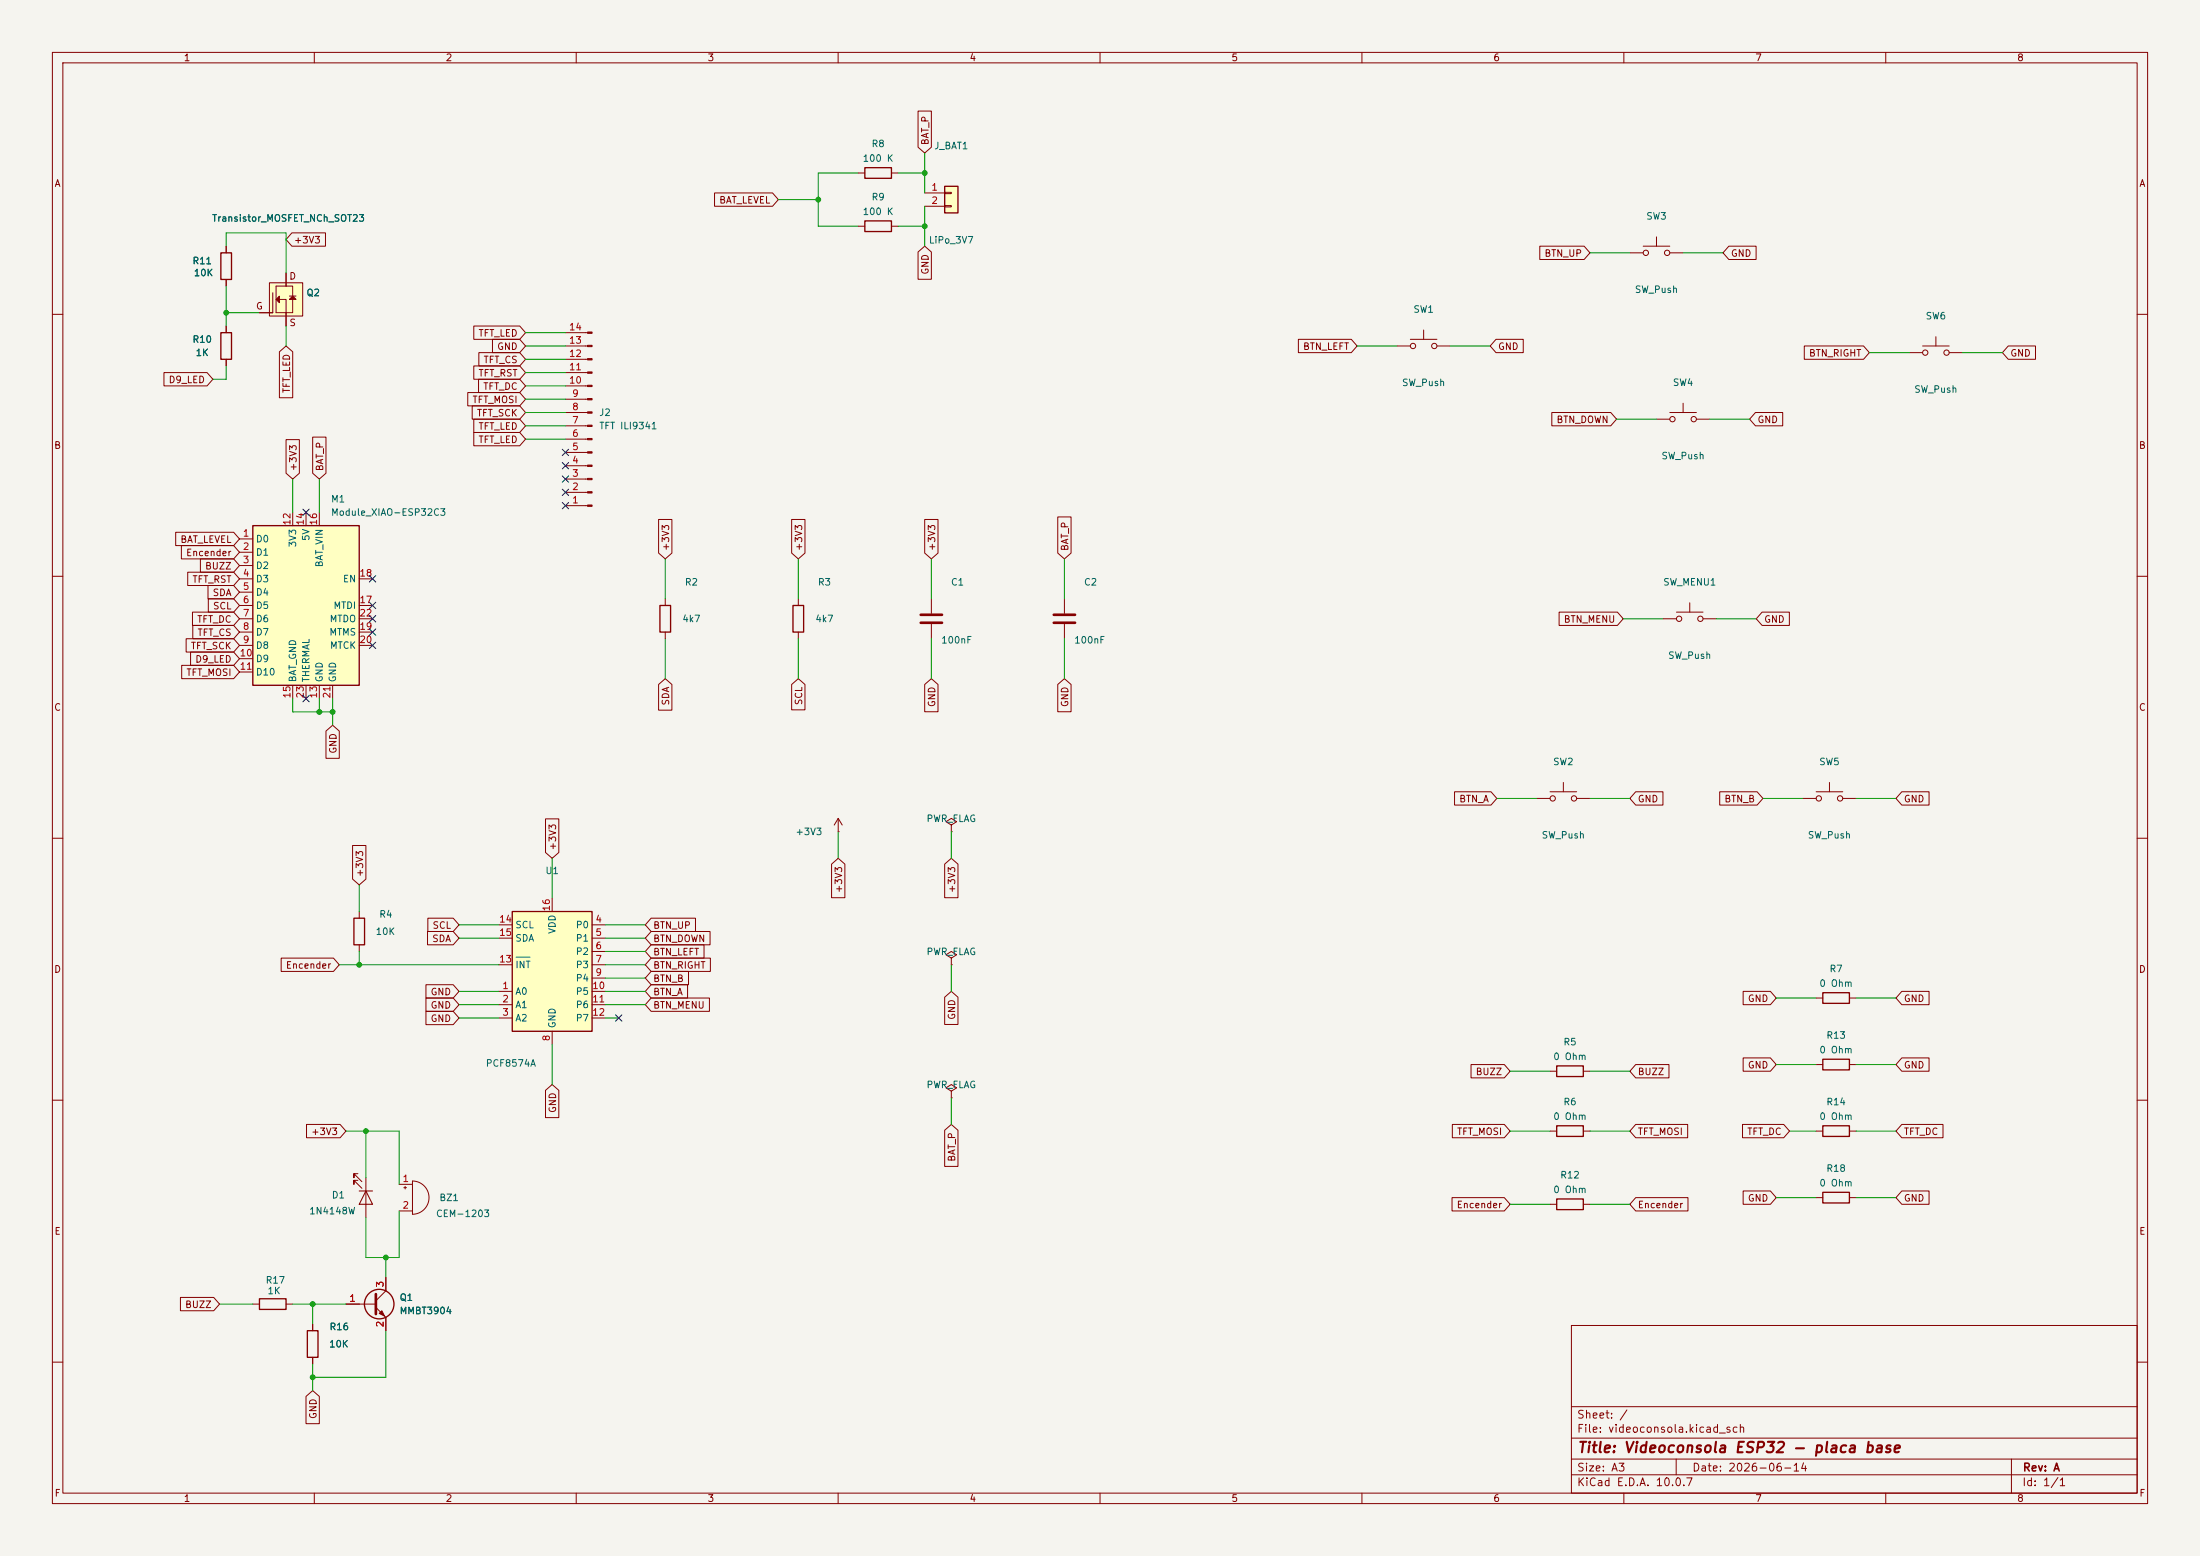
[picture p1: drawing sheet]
<svg xmlns="http://www.w3.org/2000/svg" width="420mm" height="297mm" viewBox="0 0 420 297" stroke-linecap="round" stroke-linejoin="round" font-family="sans-serif">
<path d="M0 0h420v297h-420z" fill="#f5f4ef" stroke="#f5f4ef" stroke-width=".19"/>
<g fill="none" stroke="#840000" stroke-width=".19">
<path d="M10 10h400v277h-400zM12 12h396v273h-396zM60 10v2M110 10v2M160 10v2M210 10v2M260 10v2M310 10v2M360 10v2M163.8 33h1.3M170.2 33h1.2M163.8 43.2h1.3"/>
<path d="M170.2 43.2h1.2M10 60h2M107.9 78.7h4.3M107.9 76.2h4.3M107.9 73.7h4.3M107.9 71.1h4.3M107.9 68.6h4.3M107.9 66h4.3M107.9 63.5h4.3M408 60h2M107.9 96.5h4.3M107.9 94h4.3"/>
<path d="M107.9 91.4h4.3M107.9 88.9h4.3M107.9 86.4h4.3M107.9 83.8h4.3M107.9 81.3h4.3M10 110h2M127 114.3v1.3M152.4 114.3v1.3M177.8 114.3v2.8M177.8 119.1v2.8M408 110h2M127 120.7v1.2"/>
<path d="M152.4 120.7v1.2M10 160h2M160 158.8h.1M160 156.2l-.7 1.3M160 156.2l.8 1.3M160 156.2v2.6M181.6 157.5l1-.7-1-.6-1 .6 1 .7v1.3M181.6 158.8h.1M408 160h2M10 210h2M408 210h2M300 253h108v32h-108z"/>
<path d="M10 260h2M300 278.5h108M300 274.5h108M300 268.5h108M320 278.5v3M384 278.5v6.5M408 260h2M60 285v2M110 285v2M160 285v2M210 285v2M260 285v2"/>
<path d="M300 281.5h108M310 285v2M360 285v2"/>
</g>
<path d="M165.1 32h5.1v2h-5.1zM165.1 42.2h5.1v2h-5.1zM126 115.6h2v5.1h-2zM151.4 115.6h2v5.1h-2z" fill="none" stroke="#840000" stroke-width=".25"/>
<g fill="#840000" stroke="#840000" stroke-width=".19">
<path d="M112.2 96.4h.8v.2h-.8z"/>
<path d="M112.2 93.9h.8v.2h-.8z"/>
<path d="M112.2 91.3h.8v.3h-.8z"/>
<path d="M112.2 88.8h.8v.2h-.8z"/>
<path d="M112.2 86.2h.8v.3h-.8z"/>
<path d="M112.2 83.7h.8v.2h-.8z"/>
<path d="M112.2 81.2h.8v.2h-.8z"/>
<path d="M112.2 78.6h.8v.3h-.8z"/>
<path d="M112.2 76.1h.8v.2h-.8z"/>
<path d="M112.2 73.5h.8v.3h-.8z"/>
<path d="M112.2 71h.8v.2h-.8z"/>
<path d="M112.2 68.5h.8v.2h-.8z"/>
<path d="M112.2 65.9h.8v.3h-.8z"/>
<path d="M112.2 63.4h.8v.2h-.8z"/>
</g>
<path d="M175.8 117.3h4M175.8 118.9h4" fill="none" stroke="#840000" stroke-width=".51"/>
<path d="M180.3 35.6h2.6v5h-2.6z" fill="#ffffc2"/>
<path d="M180.3 35.6h2.6v5h-2.6z" fill="none" stroke="#840000" stroke-width=".25"/>
<path d="M176.5 36.8h3.8M176.5 39.4h3.8M180.3 36.7h1.3v.3h-1.3zM180.3 39.2h1.3v.3h-1.3z" fill="none" stroke="#840000" stroke-width=".19"/>
<path d="M97.8 174h15.2v22.9h-15.2z" fill="#ffffc2"/>
<path d="M97.8 174h15.2v22.9h-15.2z" fill="none" stroke="#840000" stroke-width=".25"/>
<g fill="none" stroke="#840000" stroke-width=".19">
<path d="M95.2 176.5h2.6M95.2 179.1h2.6M105.4 171.5v2.5M113 176.5h2.6M113 179.1h2.6M95.2 189.2h2.6M95.2 191.8h2.6M95.2 194.3h2.6M95.2 184.2h2.6M105.4 196.9v2.5M113 189.2h2.6M113 191.8h2.6"/>
<path d="M113 194.3h2.6M113 181.6h2.6M113 184.2h2.6M113 186.7h2.6"/>
</g>
<path d="M98.5 182.7h2.7" fill="none" stroke="#006464" stroke-width=".19"/>
<path d="M48.3 100.3h20.3v30.5h-20.3z" fill="#ffffc2"/>
<path d="M42.2 63.5h2v5.1h-2zM48.3 100.3h20.3v30.5h-20.3zM67.6 175.3h2v5h-2z" fill="none" stroke="#840000" stroke-width=".25"/>
<g fill="none" stroke="#840000" stroke-width=".19">
<path d="M311.1 48.3h2.6M313.7 47h5.1M316.2 45.2v1.8M318.8 48.3h2.5M43.2 62.2v1.3M43.2 68.6v1.3M266.7 66h2.5M269.2 64.8h5.1M271.8 63v1.8M274.3 66h2.6M318.8 78.7h5M321.3 77v1.7"/>
<path d="M364.5 67.3h2.5M367 66h5.1M369.6 64.3v1.7M372.1 67.3h2.5M55.9 97.8v2.5M58.4 97.8v2.5M61 97.8v2.5M316.2 80h2.6M323.8 80h2.6M45.7 102.9h2.6M45.7 105.4h2.6M45.7 108h2.6"/>
<path d="M45.7 110.5h2.6M45.7 113h2.6M45.7 115.6h2.6M45.7 118.1h2.6M68.6 110.5h2.5M68.6 115.6h2.5M68.6 118.1h2.5M203.2 114.3v2.8M203.2 119.1v2.8M317.5 118.1h2.5M320 116.8h5.1M322.6 115.1v1.7"/>
<path d="M325.1 118.1h2.6M45.7 120.7h2.6M45.7 123.2h2.6M45.7 125.7h2.6M45.7 128.3h2.6M55.9 130.8v2.6M58.4 130.8v2.6M61 130.8v2.6M63.5 130.8v2.6M68.6 120.7h2.5M68.6 123.2h2.5M68.6 174v1.3"/>
<path d="M68.6 180.3v1.3M181.6 182.9l1-.7-1-.6-1 .6 1 .7v1.3M181.6 184.2h.1"/>
<circle cx="314.2" cy="48.3" r=".51"/>
<circle cx="318.3" cy="48.3" r=".51"/>
<circle cx="269.7" cy="66" r=".51"/>
<circle cx="273.8" cy="66" r=".51"/>
<circle cx="367.5" cy="67.3" r=".51"/>
<circle cx="371.6" cy="67.3" r=".51"/>
<circle cx="319.3" cy="80" r=".51"/>
<circle cx="323.3" cy="80" r=".51"/>
<circle cx="320.5" cy="118.1" r=".51"/>
<circle cx="324.6" cy="118.1" r=".51"/>
</g>
<path d="M201.2 117.3h4M201.2 118.9h4" fill="none" stroke="#840000" stroke-width=".51"/>
<path d="M51.4 54h6.4v6.3h-6.4z" fill="#ffffc2"/>
<g fill="none" stroke="#840000" stroke-width=".19">
<path d="M136.4 36.8h11.1l1.1 1.3-1.1 1.3h-11.1zM175.3 21.2h2.5v6.9l-1.3 1.1-1.2-1.1zM43.2 47v1.3M43.2 53.3v1.3M51.4 54h6.4v6.3h-6.4zM52.1 55.9v3.8h-2.6M52.7 57.2h1.9v2.5M54.6 54.6h1.3v5.1h-1.3M54.6 54.6h-1.9v5.1h1.9M54.6 52.1v2.5M54.6 59.7v2.5M55.2 56.5h1.3"/>
<path d="M55.7 44.4h6.4v2.6h-6.4l-1.1-1.3zM175.3 48.1l1.2-1.1 1.3 1.1v5.2h-2.5zM293.9 47h8.5l1.1 1.3-1.1 1.2h-8.5zM330 47h5.2v2.5h-5.2l-1.1-1.2zM31.3 71.1h8.2l1.1 1.3-1.1 1.3h-8.2zM43.2 62.2v1.3M43.2 68.6v1.3M53.3 67.2l1.3-1.2 1.3 1.2v8.7h-2.6zM89.3 74.9h9.9l1.1 1.3-1.1 1.3h-9.9zM90.1 77.5h9.1l1.1 1.2-1.1 1.3h-9.1zM90.4 62.2h8.8l1.1 1.3-1.1 1.3h-8.8zM90.4 69.8h8.8l1.1 1.3-1.1 1.3h-8.8z"/>
<path d="M91.4 72.4h7.8l1.1 1.3-1.1 1.2h-7.8zM91.4 67.3h7.8l1.1 1.3-1.1 1.3h-7.8zM94 64.8h5.2l1.1 1.2-1.1 1.3h-5.2zM247.9 64.8h10.1l1.1 1.2-1.1 1.3h-10.1zM285.6 64.8h5.2v2.5h-5.2l-1.1-1.3zM296.2 78.7h11.3l1.1 1.3-1.1 1.3h-11.3zM335.1 78.7h5.2v2.6h-5.2l-1.1-1.3zM344.4 66h11.4l1.1 1.3-1.1 1.3h-11.4zM383.4 66h5.2v2.6h-5.2l-1.1-1.3zM54.6 83.9h2.6v6.4l-1.3 1.1-1.3-1.1zM59.7 83.4h2.5v6.9l-1.2 1.1-1.3-1.1zM90.4 82.5h8.8l1.1 1.3-1.1 1.3h-8.8z"/>
<path d="M90.4 80h8.8l1.1 1.3-1.1 1.3h-8.8zM125.7 99.2h2.6v6.4l-1.3 1.1-1.3-1.1zM151.1 99.2h2.6v6.4l-1.3 1.1-1.3-1.1zM176.5 99.2h2.6v6.4l-1.3 1.1-1.3-1.1zM201.9 98.7h2.6v6.9l-1.3 1.1-1.3-1.1zM33.5 101.6h11.1l1.1 1.3-1.1 1.2h-11.1zM34.6 104.1h10l1.1 1.3-1.1 1.3h-10zM35.8 109.2h8.8l1.1 1.3-1.1 1.3h-8.8zM36.7 116.8h7.9l1.1 1.3-1.1 1.3h-7.9zM36.8 119.4h7.8l1.1 1.3-1.1 1.2h-7.8zM38.3 106.7h6.3l1.1 1.3-1.1 1.2h-6.3zM39.7 111.8h4.9l1.1 1.2-1.1 1.3h-4.9z"/>
<path d="M39.8 114.3h4.8l1.1 1.3-1.1 1.2h-4.8zM297.6 116.8h11.2l1.1 1.3-1.1 1.3h-11.2zM336.4 116.8h5.2v2.6h-5.2l-1.1-1.3zM34.7 127h9.9l1.1 1.3-1.1 1.2h-9.9zM35.5 121.9h9.1l1.1 1.3-1.1 1.3h-9.1zM36.4 124.5h8.2l1.1 1.2-1.1 1.3h-8.2zM62.2 139.5l1.3-1.1 1.3 1.1v5.2h-2.6zM125.7 130.7l1.3-1.2 1.3 1.2v4.9h-2.6zM151.1 130.7l1.3-1.2 1.3 1.2v4.8h-2.6zM176.5 130.7l1.3-1.2 1.3 1.2v5.2h-2.6zM201.9 130.7l1.3-1.2 1.3 1.2v5.2h-2.6zM104.1 156.3h2.6v6.4l-1.3 1.1-1.3-1.1z"/>
<path d="M277.7 151.1h6.9l1.1 1.3-1.1 1.3h-6.9zM293.4 152.4h2.5M295.9 151.1h5.1M298.4 149.4v1.7M301 152.4h2.5M312.3 151.1h5.2v2.6h-5.2l-1.2-1.3zM328.3 151.1h7.1l1.1 1.3-1.1 1.3h-7.1zM344.2 152.4h2.5M346.7 151.1h5.1M349.2 149.4v1.7M351.8 152.4h2.5M363.1 151.1h5.2v2.6h-5.2l-1.2-1.3z"/>
<path d="M67.3 161.4h2.6v6.4l-1.3 1.1-1.3-1.1zM81.6 177.8h4.9l1.1 1.3-1.1 1.2h-4.9zM81.7 175.3h4.8l1.1 1.2-1.1 1.3h-4.8zM124.3 177.8h11.3v2.5h-11.3l-1.1-1.2zM124.3 175.3h8.5v2.5h-8.5l-1.1-1.3zM158.7 164.9l1.3-1.1 1.3 1.1v6.5h-2.6zM180.3 164.9l1.3-1.1 1.3 1.1v6.5h-2.6zM53.7 182.9h10l1.1 1.3-1.1 1.2h-10zM81.3 190.5h5.2l1.1 1.3-1.1 1.2h-5.2zM81.3 193h5.2l1.1 1.3-1.1 1.3h-5.2zM81.3 188h5.2l1.1 1.2-1.1 1.3h-5.2zM124.3 180.3h10.1v2.6h-10.1l-1.1-1.3z"/>
<path d="M124.3 190.5h11.1v2.5h-11.1l-1.1-1.2zM124.3 188h7v2.5h-7l-1.1-1.3zM124.3 185.4h7.1v2.6h-7.1l-1.1-1.3zM124.3 182.9h11.3v2.5h-11.3l-1.1-1.2zM180.3 190.3l1.3-1.1 1.3 1.1v5.2h-2.6zM332.8 189.2h5.2l1.1 1.3-1.1 1.3h-5.2zM346.7 190.5h1.3M353.1 190.5h1.2M363.1 189.2h5.2v2.6h-5.2l-1.2-1.3zM58.5 214.6h6.4l1.1 1.3-1.1 1.3h-6.4zM104.1 208.1l1.3-1.1 1.3 1.1v5.2h-2.6zM180.3 215.7l1.3-1.1 1.3 1.1v6.9h-2.6z"/>
<path d="M181.6 208.3l1-.7-1-.6-1 .6 1 .7v1.3M181.6 209.6h.1M277.3 214.6h9.9l1.1 1.3-1.1 1.3h-9.9zM280.8 203.2h6.4l1.1 1.3-1.1 1.2h-6.4zM295.9 215.9h1.3M295.9 204.5h1.3M302.3 215.9h1.2M302.3 204.5h1.2M312.3 214.6h9.9v2.6h-9.9l-1.2-1.3zM312.3 203.2h6.3v2.5h-6.3l-1.2-1.2zM332.7 214.6h7.8l1.1 1.3-1.1 1.3h-7.8zM332.8 201.9h5.2l1.1 1.3-1.1 1.3h-5.2z"/>
<path d="M346.7 215.9h1.3M346.7 203.2h1.3M353.1 215.9h1.2M353.1 203.2h1.2M363.1 214.6h7.8v2.6h-7.8l-1.2-1.3zM363.1 201.9h5.2v2.6h-5.2l-1.2-1.3zM68.3 224h-.7v.8v-.8l1.5 1.6M68.3 225.3h-.7v.8v-.8l1.5 1.5M69.8 224.8v7.6M76.2 226.1h2.5M76.2 231.1h2.5M77.1 226.7h.5"/>
<path d="M77.3 226.4v.5M78.7 225.4a3.2 3.2 0 0 1 3.2 3.2 3.2 3.2 0 0 1-3.2 3.2zM277.2 228.6h10l1.1 1.3-1.1 1.2h-10zM295.9 229.9h1.3M302.3 229.9h1.2M312.3 228.6h9.9v2.5h-9.9l-1.2-1.2zM332.8 227.3h5.2l1.1 1.3-1.1 1.3h-5.2zM346.7 228.6h1.3M353.1 228.6h1.2M363.1 227.3h5.2v2.6h-5.2l-1.2-1.3zM34.4 247.6h6.4l1.1 1.3-1.1 1.3h-6.4zM48.3 248.9h1.2"/>
<path d="M54.6 248.9h1.3M59.7 252.7v1.3M59.7 259.1v1.2M66 248.9h5.8M71.8 249.6l1.9 1.9v2.5M73.7 243.8v2.6l-1.9 1.9M58.4 266.5l1.3-1.1 1.3 1.1v5.2h-2.6z"/>
<circle cx="296.4" cy="152.4" r=".51"/>
<circle cx="300.5" cy="152.4" r=".51"/>
<circle cx="347.2" cy="152.4" r=".51"/>
<circle cx="351.3" cy="152.4" r=".51"/>
</g>
<g fill="#840000" stroke="#840000" stroke-width=".19">
<path d="M52.7 57.2l.6-.7v1.3z"/>
<path d="M55.9 56.5l.6 .7h-1.3z"/>
<path d="M72.4 250.7l.5-.5 .5 1z"/>
</g>
<g fill="none" stroke="#840000" stroke-width=".25">
<path d="M42.2 48.3h2v5h-2zM348 189.5h5.1v2h-5.1zM297.2 214.9h5.1v2h-5.1zM297.2 203.5h5.1v2h-5.1zM348 202.2h5.1v2h-5.1zM348 214.9h5.1v2h-5.1zM297.2 228.9h5.1v2h-5.1zM348 227.6h5.1v2h-5.1zM49.5 247.9h5.1v2h-5.1zM58.7 254h2v5.1h-2z"/>
<circle cx="72.4" cy="248.9" r="2.82"/>
</g>
<path d="M71.8 247v3.8" fill="none" stroke="#840000" stroke-width=".51"/>
<path d="M68.6 227.3h2.5M69.8 227.3l1.3 2.6h-2.5z" fill="none" stroke="#840000" stroke-width=".2"/>
<g fill="none" stroke="#009600" stroke-width=".19">
<path d="M148.6 38.1h7.6M163.8 33h-7.6v10.2h7.6M171.4 33h5.1M176.5 29.2v7.6M176.5 39.4v7.6M43.2 47v-2.5h11.4v7.6M43.2 54.6v7.6M43.2 59.7h6.3M171.4 43.2h5.1M303.5 48.3h7.6M321.3 48.3h7.6M43.2 69.9v2.5h-2.6"/>
<path d="M54.6 62.2v3.8M100.3 63.5h7.6M100.3 66h7.6M100.3 68.6h7.6M100.3 71.1h7.6M100.3 78.7h7.6M100.3 73.7h7.6M100.3 76.2h7.6M259.1 66h7.6M276.9 66h7.6M356.9 67.3h7.6M374.6 67.3h7.7"/>
<path d="M55.9 91.4v6.4M61 91.4v6.4M100.3 83.8h7.6M100.3 81.3h7.6M308.6 80h7.6M326.4 80h7.6M127 106.7v7.6M152.4 106.7v7.6M177.8 106.7v7.6M203.2 106.7v7.6M309.9 118.1h7.6M327.7 118.1h7.6"/>
<path d="M55.9 133.4v2.5h7.6M61 133.4v2.5M63.5 133.4v5M127 121.9v7.6M152.4 121.9v7.6M177.8 121.9v7.6M203.2 121.9v7.6M160 158.8v5M181.6 158.8v5M285.7 152.4h7.7M303.5 152.4h7.6M336.5 152.4h7.7"/>
<path d="M354.3 152.4h7.6M68.6 168.9v5.1M87.6 176.5h7.6M87.6 179.1h7.6M105.4 163.8v7.7M115.6 176.5h7.6M115.6 179.1h7.6M64.8 184.2h30.4M68.6 181.6v2.6M87.6 189.2h7.6M87.6 194.3h7.6M87.6 191.8h7.6"/>
<path d="M105.4 199.4v7.6M115.6 184.2h7.6M115.6 189.2h7.6M115.6 181.6h7.6M115.6 186.7h7.6M115.6 194.3h2.5M115.6 191.8h7.6M181.6 184.2v5M339.1 190.5h7.6M354.3 190.5h7.6M66 215.9h10.2v10.2M69.8 215.9v8.9"/>
<path d="M181.6 209.6v5M288.3 215.9h7.6M288.3 204.5h7.6M303.5 215.9h7.6M303.5 204.5h7.6M339.1 203.2h7.6M341.6 215.9h5.1M354.3 203.2h7.6M354.3 215.9h7.6M76.2 231.1v8.9h-6.4v-7.6M288.3 229.9h7.6M303.5 229.9h7.6"/>
<path d="M339.1 228.6h7.6M354.3 228.6h7.6M41.9 248.9h6.4M55.9 248.9h10.1M59.7 248.9v3.8M73.7 240v3.8M73.7 254v8.9h-14M59.7 260.3v5.1"/>
</g>
<g fill="none" stroke="#000084" stroke-width=".19">
<path d="M57.8 97.2l1.2 1.2M59 97.2l-1.2 1.2M107.3 85.8l1.3 1.2M107.3 90.8l1.3 1.2M107.3 93.4l1.3 1.2M107.3 95.9l1.3 1.2M107.3 88.3l1.3 1.2M108.6 85.8l-1.3 1.2M108.6 90.8l-1.3 1.2M108.6 93.4l-1.3 1.2M108.6 95.9l-1.3 1.2M108.6 88.3l-1.3 1.2"/>
<path d="M70.5 109.9l1.2 1.2M70.5 115l1.2 1.2M70.5 117.5l1.2 1.2M71.7 115l-1.2 1.2M71.7 117.5l-1.2 1.2M71.7 109.9l-1.2 1.2M57.8 132.7l1.2 1.3M59 132.7l-1.2 1.3M70.5 120l1.2 1.3M70.5 122.6l1.2 1.2M71.7 122.6l-1.2 1.2M71.7 120l-1.2 1.3"/>
<path d="M117.5 193.7l1.2 1.2M118.7 193.7l-1.2 1.2"/>
</g>
<g fill="#009600" stroke="#009600" stroke-width=".19">
<circle cx="176.5" cy="33" r=".46"/>
<circle cx="156.2" cy="38.1" r=".46"/>
<circle cx="176.5" cy="43.2" r=".46"/>
<circle cx="68.6" cy="184.2" r=".46"/>
<circle cx="43.2" cy="59.7" r=".46"/>
<circle cx="73.7" cy="240" r=".46"/>
<circle cx="59.7" cy="248.9" r=".46"/>
<circle cx="69.8" cy="215.9" r=".46"/>
<circle cx="59.7" cy="262.9" r=".46"/>
<circle cx="63.5" cy="135.9" r=".46"/>
<circle cx="61" cy="135.9" r=".46"/>
</g>
<text font-size="2" fill="#840000" x="301" y="277.8">Title: Videoconsola ESP32 - placa base</text>
<g font-size="1.5" fill="#840000">
<text x="300.9" y="273.8">File: videoconsola.kicad_sch</text>
<text x="300.9" y="271.1">Sheet: /</text>
<text x="300.9" y="281.2">Size: A3</text>
<text x="322.9" y="281.2">Date: 2026-06-14</text>
<text x="386" y="281.2">Rev: A</text>
<text x="300.9" y="284">KiCad E.D.A. 10.0.7</text>
<text x="385.9" y="284">Id: 1/1</text>
</g>
<g font-size="1.3" fill="#840000">
<text x="35" y="12">1</text>
<text x="85" y="12">2</text>
<text x="135" y="12">3</text>
<text x="185" y="12">4</text>
<text x="235" y="12">5</text>
<text x="285" y="12">6</text>
<text x="335" y="12">7</text>
<text x="385" y="12">8</text>
<text x="177.6" y="27.8" transform="rotate(-90 177.6 27.8)">BAT_P</text>
<text x="10.3" y="36">A</text>
<text x="408.3" y="36">A</text>
<text x="137.2" y="39.2">BAT_LEVEL</text>
<text x="56" y="46.8">+3V3</text>
<text x="55.1" y="53.7">D</text>
<text x="177.6" y="52.5" transform="rotate(-90 177.6 52.5)">GND</text>
<text x="294.7" y="49.3">BTN_UP</text>
<text x="330.3" y="49.3">GND</text>
<text x="48.8" y="59.4">G</text>
<text x="55.1" y="62.6">S</text>
<text x="91.2" y="64.6">TFT_LED</text>
<text x="92.2" y="69.6">TFT_CS</text>
<text x="94.8" y="67.1">GND</text>
<text x="248.7" y="67.1">BTN_LEFT</text>
<text x="285.9" y="67.1">GND</text>
<text x="345.2" y="68.4">BTN_RIGHT</text>
<text x="383.7" y="68.4">GND</text>
<text x="32.1" y="73.4">D9_LED</text>
<text x="55.7" y="75.1" transform="rotate(-90 55.7 75.1)">TFT_LED</text>
<text x="90.1" y="77.3">TFT_MOSI</text>
<text x="91.2" y="72.2">TFT_RST</text>
<text x="92.1" y="74.7">TFT_DC</text>
<text x="90.9" y="79.8">TFT_SCK</text>
<text x="91.2" y="82.3">TFT_LED</text>
<text x="297" y="81.1">BTN_DOWN</text>
<text x="335.4" y="81.1">GND</text>
<text x="10.2" y="86">B</text>
<text x="91.2" y="84.9">TFT_LED</text>
<text x="408.2" y="86">B</text>
<text x="56.9" y="90" transform="rotate(-90 56.9 90)">+3V3</text>
<text x="62" y="90" transform="rotate(-90 62 90)">BAT_P</text>
<text x="34.3" y="103.9">BAT_LEVEL</text>
<text x="35.4" y="106.5">Encender</text>
<text x="128.1" y="105.3" transform="rotate(-90 128.1 105.3)">+3V3</text>
<text x="153.5" y="105.3" transform="rotate(-90 153.5 105.3)">+3V3</text>
<text x="178.9" y="105.3" transform="rotate(-90 178.9 105.3)">+3V3</text>
<text x="204.3" y="105.3" transform="rotate(-90 204.3 105.3)">BAT_P</text>
<text x="36.6" y="111.5">TFT_RST</text>
<text x="39" y="109">BUZZ</text>
<text x="37.5" y="119.2">TFT_DC</text>
<text x="40.5" y="114.1">SDA</text>
<text x="40.6" y="116.6">SCL</text>
<text x="298.4" y="119.2">BTN_MENU</text>
<text x="336.7" y="119.2">GND</text>
<text x="36.3" y="124.2">TFT_SCK</text>
<text x="37.6" y="121.7">TFT_CS</text>
<text x="35.5" y="129.3">TFT_MOSI</text>
<text x="37.2" y="126.8">D9_LED</text>
<text x="10.2" y="136">C</text>
<text x="128.1" y="134.8" transform="rotate(-90 128.1 134.8)">SDA</text>
<text x="153.5" y="134.7" transform="rotate(-90 153.5 134.7)">SCL</text>
<text x="178.9" y="135.1" transform="rotate(-90 178.9 135.1)">GND</text>
<text x="204.3" y="135.1" transform="rotate(-90 204.3 135.1)">GND</text>
<text x="408.2" y="136">C</text>
<text x="64.6" y="144" transform="rotate(-90 64.6 144)">GND</text>
<text x="278.5" y="153.5">BTN_A</text>
<text x="312.6" y="153.5">GND</text>
<text x="329.1" y="153.5">BTN_B</text>
<text x="363.4" y="153.5">GND</text>
<text x="69.6" y="167.5" transform="rotate(-90 69.6 167.5)">+3V3</text>
<text x="106.5" y="162.4" transform="rotate(-90 106.5 162.4)">+3V3</text>
<text x="161.1" y="170.6" transform="rotate(-90 161.1 170.6)">+3V3</text>
<text x="182.7" y="170.6" transform="rotate(-90 182.7 170.6)">+3V3</text>
<text x="82.5" y="177.6">SCL</text>
<text x="124.6" y="177.6">BTN_UP</text>
<text x="10.2" y="186">D</text>
<text x="54.5" y="185.2">Encender</text>
<text x="82.4" y="180.1">SDA</text>
<text x="124.6" y="182.7">BTN_LEFT</text>
<text x="124.6" y="180.1">BTN_DOWN</text>
<text x="124.6" y="185.2">BTN_RIGHT</text>
<text x="408.2" y="186">D</text>
<text x="82.1" y="190.3">GND</text>
<text x="124.6" y="190.3">BTN_A</text>
<text x="124.6" y="187.7">BTN_B</text>
<text x="333.6" y="191.6">GND</text>
<text x="363.4" y="191.6">GND</text>
<text x="82.1" y="192.8">GND</text>
<text x="82.1" y="195.4">GND</text>
<text x="124.6" y="192.8">BTN_MENU</text>
<text x="182.7" y="194.8" transform="rotate(-90 182.7 194.8)">GND</text>
<text x="281.6" y="205.5">BUZZ</text>
<text x="312.6" y="205.5">BUZZ</text>
<text x="333.6" y="204.3">GND</text>
<text x="363.4" y="204.3">GND</text>
<text x="106.5" y="212.5" transform="rotate(-90 106.5 212.5)">GND</text>
<text x="59.3" y="217">+3V3</text>
<text x="182.7" y="221.8" transform="rotate(-90 182.7 221.8)">BAT_P</text>
<text x="278" y="217">TFT_MOSI</text>
<text x="312.6" y="217">TFT_MOSI</text>
<text x="333.4" y="217">TFT_DC</text>
<text x="363.4" y="217">TFT_DC</text>
<text x="278" y="230.9">Encender</text>
<text x="312.6" y="230.9">Encender</text>
<text x="333.6" y="229.7">GND</text>
<text x="363.4" y="229.7">GND</text>
<text x="10.3" y="236">E</text>
<text x="408.3" y="236">E</text>
<text x="35.2" y="250">BUZZ</text>
<text x="60.7" y="271" transform="rotate(-90 60.7 271)">GND</text>
<text x="10.3" y="286">F</text>
<text x="35" y="287">1</text>
<text x="85" y="287">2</text>
<text x="135" y="287">3</text>
<text x="185" y="287">4</text>
<text x="235" y="287">5</text>
<text x="285" y="287">6</text>
<text x="335" y="287">7</text>
<text x="385" y="287">8</text>
<text x="408.3" y="286">F</text>
</g>
<g font-size="1.3" fill="#006464">
<text x="166.3" y="28.4">R8</text>
<text x="178.2" y="28.8">J_BAT1</text>
<text x="164.6" y="31.2">100 K</text>
<text x="164.6" y="41.3">100 K</text>
<text x="166.3" y="38.6">R9</text>
<text x="40.4" y="42.6">Transistor_MOSFET_NCh_SOT23</text>
<text x="177.2" y="46.8">LiPo_3V7</text>
<text x="314.2" y="42.2">SW3</text>
<text x="36.6" y="50.7">R11</text>
<text x="36.9" y="53">10K</text>
<text x="58.4" y="56.8">Q2</text>
<text x="312" y="56.2">SW_Push</text>
<text x="36.6" y="65.7">R10</text>
<text x="269.7" y="60">SW1</text>
<text x="367.5" y="61.3">SW6</text>
<text x="37.2" y="68.3">1K</text>
<text x="267.5" y="74">SW_Push</text>
<text x="319.2" y="74">SW4</text>
<text x="365.3" y="75.3">SW_Push</text>
<text x="114.3" y="79.7">J2</text>
<text x="114.3" y="82.2">TFT ILI9341</text>
<text x="317.1" y="88">SW_Push</text>
<text x="63.1" y="96.2">M1</text>
<text x="63.1" y="98.8">Module_XIAO-ESP32C3</text>
<text x="48.7" y="103.8">D0</text>
<text x="48.7" y="106.4">D1</text>
<text x="56.8" y="104.6" transform="rotate(-90 56.8 104.6)">3V3</text>
<text x="59.4" y="103.4" transform="rotate(-90 59.4 103.4)">5V</text>
<text x="48.7" y="108.9">D2</text>
<text x="48.7" y="111.5">D3</text>
<text x="48.7" y="114">D4</text>
<text x="61.9" y="108.4" transform="rotate(-90 61.9 108.4)">BAT_VIN</text>
<text x="65.4" y="111.5">EN</text>
<text x="130.6" y="112.1">R2</text>
<text x="156" y="112.1">R3</text>
<text x="181.4" y="112.1">C1</text>
<text x="206.8" y="112.1">C2</text>
<text x="317.4" y="112.1">SW_MENU1</text>
<text x="48.7" y="116.5">D5</text>
<text x="48.7" y="119.1">D6</text>
<text x="62.8" y="119.1">MTDO</text>
<text x="63.6" y="116.5">MTDI</text>
<text x="130.1" y="119.1">4k7</text>
<text x="155.5" y="119.1">4k7</text>
<text x="48.7" y="121.6">D7</text>
<text x="48.7" y="124.2">D8</text>
<text x="62.8" y="121.6">MTMS</text>
<text x="62.9" y="124.2">MTCK</text>
<text x="179.6" y="123.1">100nF</text>
<text x="205" y="123.1">100nF</text>
<text x="48.7" y="126.7">D9</text>
<text x="48.7" y="129.2">D10</text>
<text x="56.8" y="130.3" transform="rotate(-90 56.8 130.3)">BAT_GND</text>
<text x="59.4" y="130.3" transform="rotate(-90 59.4 130.3)">THERMAL</text>
<text x="61.9" y="130.3" transform="rotate(-90 61.9 130.3)">GND</text>
<text x="64.5" y="130.3" transform="rotate(-90 64.5 130.3)">GND</text>
<text x="318.3" y="126.1">SW_Push</text>
<text x="296.4" y="146.4">SW2</text>
<text x="347.2" y="146.4">SW5</text>
<text x="151.8" y="159.7">+3V3</text>
<text x="176.8" y="157.2">PWR_FLAG</text>
<text x="294.2" y="160.4">SW_Push</text>
<text x="345" y="160.4">SW_Push</text>
<text x="104" y="167.2">U1</text>
<text x="71.6" y="178.8">10K</text>
<text x="72.3" y="175.5">R4</text>
<text x="98.3" y="177.5">SCL</text>
<text x="106.4" y="178.4" transform="rotate(-90 106.4 178.4)">VDD</text>
<text x="109.8" y="177.5">P0</text>
<text x="98.3" y="185.1">INT</text>
<text x="98.3" y="180">SDA</text>
<text x="109.8" y="180">P1</text>
<text x="109.8" y="182.6">P2</text>
<text x="109.8" y="185.1">P3</text>
<text x="176.8" y="182.6">PWR_FLAG</text>
<text x="349.2" y="185.9">R7</text>
<text x="98.3" y="190.2">A0</text>
<text x="109.8" y="187.7">P4</text>
<text x="109.8" y="190.2">P5</text>
<text x="347.2" y="188.7">0 Ohm</text>
<text x="98.3" y="192.7">A1</text>
<text x="98.3" y="195.3">A2</text>
<text x="106.4" y="196.4" transform="rotate(-90 106.4 196.4)">GND</text>
<text x="109.8" y="192.7">P6</text>
<text x="109.8" y="195.3">P7</text>
<text x="92.6" y="203.9">PCF8574A</text>
<text x="296.4" y="202.6">0 Ohm</text>
<text x="298.4" y="199.8">R5</text>
<text x="347.2" y="201.4">0 Ohm</text>
<text x="348.5" y="198.6">R13</text>
<text x="176.8" y="208">PWR_FLAG</text>
<text x="296.4" y="214.1">0 Ohm</text>
<text x="298.4" y="211.3">R6</text>
<text x="347.2" y="214.1">0 Ohm</text>
<text x="348.5" y="211.3">R14</text>
<text x="297.7" y="225.2">R12</text>
<text x="347.2" y="226.8">0 Ohm</text>
<text x="348.5" y="224">R18</text>
<text x="58.9" y="232.1">1N4148W</text>
<text x="63.2" y="229.1">D1</text>
<text x="83.1" y="232.6">CEM-1203</text>
<text x="83.8" y="229.6">BZ1</text>
<text x="296.4" y="228">0 Ohm</text>
<text x="50.6" y="245.3">R17</text>
<text x="51" y="247.3">1K</text>
<text x="76.2" y="248.6">Q1</text>
<text x="76.2" y="251.2">MMBT3904</text>
<text x="62.7" y="257.5">10K</text>
<text x="62.8" y="254.2">R16</text>
</g>
<g font-size="1.3" fill="#a90000">
<text x="177.7" y="36.7">1</text>
<text x="177.7" y="39.2">2</text>
<text x="108.5" y="65.9">13</text>
<text x="108.5" y="63.4">14</text>
<text x="108.5" y="71">11</text>
<text x="108.5" y="68.4">12</text>
<text x="108.5" y="73.5">10</text>
<text x="109.1" y="76.1">9</text>
<text x="109.1" y="83.7">6</text>
<text x="109.1" y="81.1">7</text>
<text x="109.1" y="78.6">8</text>
<text x="109.1" y="88.8">4</text>
<text x="109.1" y="86.2">5</text>
<text x="109.1" y="93.8">2</text>
<text x="109.1" y="91.3">3</text>
<text x="55.7" y="100.4" transform="rotate(-90 55.7 100.4)">12</text>
<text x="58.3" y="100.4" transform="rotate(-90 58.3 100.4)">14</text>
<text x="60.8" y="100.4" transform="rotate(-90 60.8 100.4)">16</text>
<text x="109.1" y="96.4">1</text>
<text x="46.3" y="102.7">1</text>
<text x="46.3" y="105.3">2</text>
<text x="46.3" y="107.8">3</text>
<text x="46.3" y="110.4">4</text>
<text x="46.3" y="112.9">5</text>
<text x="68.5" y="110.4">18</text>
<text x="46.3" y="115.4">6</text>
<text x="46.3" y="118">7</text>
<text x="68.5" y="115.4">17</text>
<text x="68.5" y="118">22</text>
<text x="45.7" y="125.6">10</text>
<text x="46.3" y="120.5">8</text>
<text x="46.3" y="123.1">9</text>
<text x="68.5" y="120.5">19</text>
<text x="68.5" y="123.1">20</text>
<text x="45.7" y="128.1">11</text>
<text x="55.7" y="133.4" transform="rotate(-90 55.7 133.4)">15</text>
<text x="58.3" y="133.4" transform="rotate(-90 58.3 133.4)">23</text>
<text x="60.8" y="133.4" transform="rotate(-90 60.8 133.4)">13</text>
<text x="63.4" y="133.4" transform="rotate(-90 63.4 133.4)">21</text>
<text x="95.2" y="176.4">14</text>
<text x="95.2" y="178.9">15</text>
<text x="105.3" y="174.1" transform="rotate(-90 105.3 174.1)">16</text>
<text x="113.6" y="176.4">4</text>
<text x="113.6" y="178.9">5</text>
<text x="95.2" y="184">13</text>
<text x="113.6" y="181.5">6</text>
<text x="113.6" y="184">7</text>
<text x="95.8" y="189.1">1</text>
<text x="95.8" y="191.6">2</text>
<text x="113" y="189.1">10</text>
<text x="113" y="191.6">11</text>
<text x="113.6" y="186.6">9</text>
<text x="95.8" y="194.2">3</text>
<text x="113" y="194.2">12</text>
<text x="105.3" y="198.9" transform="rotate(-90 105.3 198.9)">8</text>
<text x="76.7" y="225.9">1</text>
<text x="76.7" y="231">2</text>
<text x="73.5" y="245.8" transform="rotate(-90 73.5 245.8)">3</text>
<text x="66.6" y="248.8">1</text>
<text x="73.5" y="253.5" transform="rotate(-90 73.5 253.5)">2</text>
</g>
</svg>
